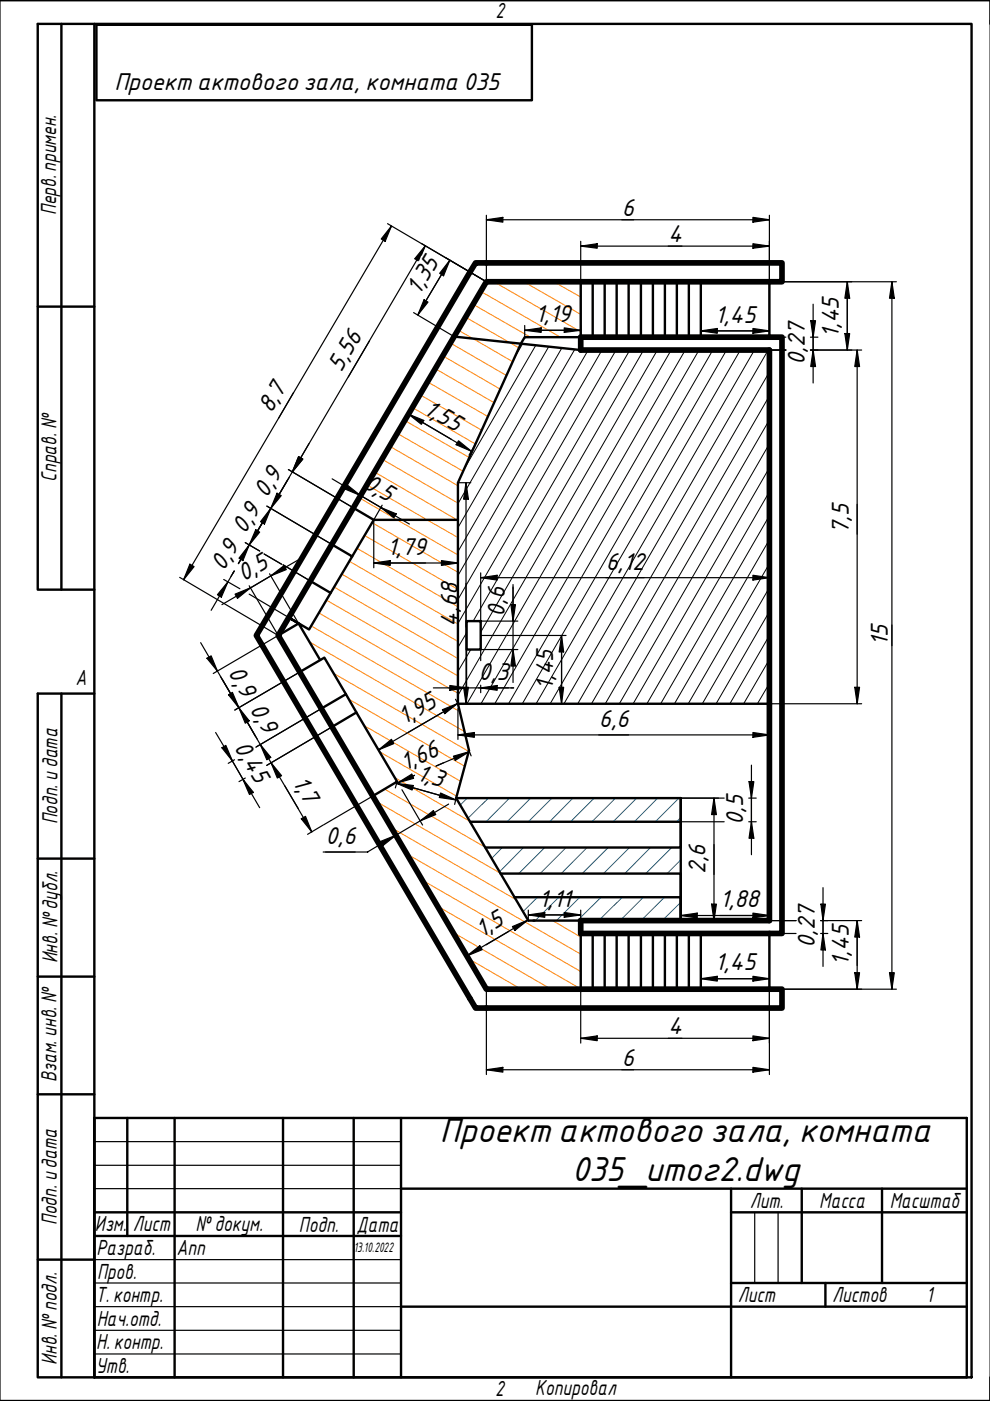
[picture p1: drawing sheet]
<svg xmlns="http://www.w3.org/2000/svg" width="210mm" height="297mm" viewBox="0 0 210 297" stroke-linecap="round" stroke-linejoin="round" font-family="sans-serif">
<g fill="none" stroke="#000" stroke-width=".21">
<path d="M110.8 72.9l-1.8 3M113.6 73.2l-15.2 26.2M116.3 73.5l-19.2 33.3M119.1 73.8l-22 38.1M121.9 74.1l-24.8 42.9M124.7 74.2l-27.6 47.8M127.6 74.2l-30.5 52.9M130.6 74.2l-33.5 58M133.5 74.2l-33.2 57.5M136.5 74.2l-34.6 59.8M139.4 74.2l-42.3 73.2M142.3 74.2l-43.3 75"/>
<path d="M145.3 74.2l-43.3 75M148.2 74.2l-43.3 75M151.1 74.2l-43.3 75M154.1 74.2l-43.4 75M157 74.2l-43.3 75M160 74.2l-43.4 75M162.9 74.2l-43.3 75M163.1 78.9l-40.6 70.3M163.1 83.9l-37.7 65.3M163.1 89l-34.8 60.2M163.1 94.1l-31.8 55.1M163.1 99.2l-28.9 50"/>
<path d="M163.1 104.3l-25.9 44.9M163.1 109.3l-23 39.9M163.1 114.4l-20.1 34.8M163.1 119.5l-17.2 29.7M98.9 134.2l-1.8 3.1M99.8 137.7l-2.7 4.7M163.1 124.6l-14.2 24.6M163.1 129.7l-11.3 19.5M163.1 134.7l-8.4 14.5M163.1 139.8l-5.4 9.4M163.1 144.9l-2.5 4.3"/>
</g>
<g fill="none" stroke="#ff8000" stroke-width=".21">
<path d="M104.7 59.7l18.4 10.6M111.1 59.7l12 7M117.4 59.7l5.7 3.3M92.3 78.2l12.5 7.2M93.9 75.4l12.2 7.1M95.4 72.7l12 6.9M97.1 70l11.6 6.7M98.7 67.2l11.3 6.6M100.3 64.5l12.2 7M101.9 61.8l16.9 9.7M81 97.3l16.1 9.4M82.6 94.6l14.5 8.4"/>
<path d="M84.2 91.9l14 8M85.8 89.1l13.7 7.9M87.4 86.4l13.4 7.8M89 83.7l13.2 7.5M90.6 80.9l12.8 7.4M74 119l23.1 13.3M75.7 116.3l21.4 12.3M76.1 105.5l21 12.2M77.3 113.5l19.8 11.5M77.8 102.8l19.3 11.2M78.9 110.8l18.2 10.5M79.4 100.1l17.7 10.2"/>
<path d="M65.7 136.1l32.8 19M66 132.7l31.5 18.2M67.6 130l29.5 17M69.2 127.2l27.9 16.1M70.8 124.4l26.3 15.2M72.5 121.7l24.6 14.3M70.7 142.7l28.7 16.6M74 148.3l24.6 14.2M77.2 153.8l20.5 11.9M80.5 159.4l16.3 9.4M79.8 169.9l26.3 15.3M81.5 167.3l21.4 12.3"/>
<path d="M83 175.5l26.4 15.2M83.8 164.9l15.8 9.2M86.2 181l36.9 21.3M89.5 186.6l33.6 19.4M92.8 192.1l30.3 17.6M96 197.7l20.8 12M117.2 195.2l5.9 3.5M99.3 203.2l11.2 6.5M102.6 208.8l1.5 .9"/>
</g>
<g fill="none" stroke="#0080c0" stroke-width=".21">
<path d="M99.1 169.2l-1.5 1.5M103.6 169.2l-4.3 4.3M106.5 179.7l-2.2 2.3M108 169.2l-4.9 5M111 179.7l-5.1 5.1M112.5 169.2l-5 5M115.5 179.7l-5.5 5.5M117 169.2l-5 5M120 179.7l-5.5 5.5M121.5 169.2l-5 5M124.5 179.7l-5.5 5.5M126 169.2l-5 5"/>
<path d="M129 179.7l-5.6 5.5M130.5 169.2l-5 5M133.5 179.7l-5.5 5.5M135 169.2l-5 5M137.9 179.7l-5.4 5.5M139.4 169.2l-4.9 5M142.4 179.7l-5.5 5.5M144 169.2l-5.1 5M144.3 173.3l-.9 .9M109.5 190.2l-.3 .3M114 190.2l-3.1 3.1M118.5 190.2l-5 5"/>
<path d="M122.9 190.2l-4.9 5M127.4 190.2l-5 5M132 190.2l-5.1 5M136.4 190.2l-5 5M140.9 190.2l-5 5M144.3 182.3l-2.9 2.9M144.3 191.3l-3.9 3.9"/>
</g>
<path d="M0 0h210M20 5.1h186v286.9h-186zM0 297h210" fill="none" stroke="#000" stroke-width=".51"/>
<path d="M0 0v297M209.9 4.3v292.7" fill="none" stroke="#000" stroke-width=".25"/>
<g fill="none" stroke="#000" stroke-width=".51">
<path d="M20 237h185v55h-185zM27 237v25.1M37 237v55M60 237v55M75 237v55M85 237v55M20 257h65M85 252h120M155 257h50M155 252v40M170 252v20M187 252v20"/>
<path d="M20 262.1h65M85 277h120M155 272h50M175 272v5"/>
</g>
<path d="M20 242h65M20 247.1h65M20 252h65M160 257v15M165 257v15M20 267.1h65M20 272h65M20 277h65M20 282.1h65M20 287.1h65" fill="none" stroke="#000" stroke-width=".25"/>
<g fill="none" stroke="#000" stroke-width=".51">
<path d="M13 5.1v119.9M20 5.1h-12v119.9h12M20.4 5.3h92.4v16h-92.4zM123.1 59.7v14.5l-26.8-2.8 6.8-11.7-39.8 67.7M148.6 59.7h14.5v11.8M8 65h12M123.1 71.5h-11.8l-.9 1.4-13.3 29.4v46.9M125.7 71.5v-11.8h2.5v11.8h2.5v-11.8h2.6v11.8h2.6v-11.8h2.5v11.8h2.6v-11.8h2.5v11.8h2.5v-11.8h2.6v11.8M70.4 115.4l4.3 2.6-4.6 7.7-4.3-2.5zM79.2 110.2l-4.3-2.5-4.5 7.7M97.1 110.2h-17.9l-4.5 7.8M59 134.7l15.5 26.3"/>
<path d="M59 134.7l4.6 7.8M63.3 132.2l-4.3 2.5M70.1 125.7l-4.6 7.8-4.3-2.6 2.1 1.3 4.6 7.7M98.9 131.7h3v6h-3zM13 147.1v144.9M20 147.1h-12v144.9h12M63.6 142.5l15.5 26.3 5.1-3.1-8.6-14.6-5.2 3M63.6 142.5l5.2-3.1 4.5 7.8M68.1 150.2l5.2-3 2.3 3.9M97.1 149.2l2.3 9.9-2.7 10.1 15.3 26h11.1M97.1 149.2h66M96.7 169.2h47.6"/>
<path d="M99.7 174.2h44.6v5.5h-41.4M144.3 169.2v26h18.8M144.3 169.2v5M8 182h12M106.1 185.2h38.2v10v-5h-35.2M123.1 197.9v11.8M148.6 197.9h-2.6v11.8h-2.5v-11.8h-2.5v11.8h-2.6v-11.8h-2.5v11.8h-2.6v-11.8h-2.6v11.8h-2.5v-11.8h-2.5v11.8M8 207.1h12M148.6 209.7v-11.8h14.5v11.8M8 232h12M8 267.1h12"/>
</g>
<path d="M100.8 55.7h65v4h-62.7l-44.1 75 44.1 75h62.7v4h-65l-46.4-79zM123.1 71.5h42.7v126.4h-42.7v-2.7h40v-121h-40z" fill="none" stroke="#000" stroke-width="1.2"/>
<g fill="none" stroke="#000" stroke-width=".25">
<path d="M82.2 47.4l20.9 12.3M83 47.9l-1.3 3.3-.9-.5zM83 47.9l-44.1 75M89.3 51.6l13.8 8.1M90.2 52.1l-26.4 45M90.2 52.1l-2.3 2.7 .7 .5M90.2 52.1l-.9 2M94.6 54.7l8.5 5M94.6 56.6l-4.2 6.9M95.4 55.2l-1.4 3.3-.8-.5zM95.4 55.2l-6.8 11.6M103.1 46.6l3.5-.5v1z"/>
<path d="M103.1 46.6h60M103.1 45.6v14.1M123.1 52.2l3.5-.5v.9zM123.1 52.2h40M123.1 51.2v20.3M159.6 51.7l3.5 .5-3.5 .4zM159.6 46.1l3.5 .5-3.5 .5zM163.1 45.6v25.9h3.5M165.8 59.7h24.3M179.6 59.7l.5 3.5h-1zM179.6 59.7v14.5M189.1 59.7l.5 3.5h-1z"/>
<path d="M189.1 59.7v150M87.7 66.3l8.6 5.1M89.9 63.5l.8 .6-2.1 2.7zM111.3 70l3.4-.5v1zM111.3 70h11.8M111.3 69v2.5M119.6 69.5l3.5 .5-3.5 .5zM148.6 70.2l3.5-.6v1.1zM148.6 70.2h14.5M159.6 69.6l3.5 .6-3.5 .5zM163.1 74.2h3.5M171.8 74.2h10.9"/>
<path d="M171.8 71.5h1.6M171.9 68h1l-.5 3.5zM172.4 74.2l.5 3.5h-1zM172.4 64.5v16.7M179.1 70.7h1l-.5 3.5zM181.7 74.2l.5 3.5h-1zM181.7 74.2v75M61.2 99.6l13.7 8.1M62.2 83.2l-3.1 5.5M63.3 96.8l.9 .5-2.2 2.8zM63.8 97.1l-11 18.5M65.5 94l-1.7 3.1"/>
<path d="M86.6 87.8l3.3 1.3-.6 .9zM86.6 87.8l13.3 7.9M88.7 89l7 4.1M97.2 93.5l2.7 2.2-3.2-1.4zM100.7 94.3l-1.3 2.2M40.3 119.6l.8 .5-2.2 2.8zM52 115l3.1 1.8M52.2 116.7l-1.7 2.8M52.8 115.6l-1.3 3.3-.8-.6zM52.8 115.6l-2.3 3.9M54.2 112.3l.9 .5-2.3 2.8zM56 117.5l3.7 2.1"/>
<path d="M56.4 109.5l-1.8 3.1M56.6 107.3l13.8 8.1M56.8 109l-4 6.6M57.4 107.8l-1.3 3.3-.9-.5zM58.7 104.6l.9 .5-2.2 2.7zM60 119.7l5.8 3.5M61 101.8l-1.8 3M61.3 101.2l-5.7 9.7M63.4 118.6l-16.3 9.6M70.4 101.5l16.4 9.6M73.7 102.9l2.8 2.2-3.3-1.4zM75.9 104.7l5.4 3.2"/>
<path d="M79.2 119.4l3.5-.5v1zM79.2 119.4h17.9M80.8 107.6l3.2 1.4-.5 .8zM81 107.1l-1.8 3.1v10.2M93.6 118.9l3.5 .5-3.5 .5zM97.1 102.3h2.7M97.1 110.2v10.2M98.8 102.3l.5 3.5h-1zM98.8 102.3v46.9M38.1 122.4l20.9 12.3M42.5 136.3l11.7 19.8M43.9 139.6l.9-.5 1.3 3.2z"/>
<path d="M47.4 122.9l3.5 1.9M48.3 123.4l-1.4 3.2-.8-.5zM49.7 121.1l-4.9 8.3M49.7 121.1l-.7 1.1M49.7 121.1l-.4 .5M49.8 126l3.3-1.4-2.7 2.3zM52.8 126l8.4 4.9M52.8 124.2l6.2 10.5M57.1 121.7l6.2 10.5M57.4 122.1l2.8-2.2 .5 .9zM58 121.8l-5.5 3.2M59 134.7l-13.8 8.1"/>
<path d="M98.9 137.7v8.1M101.9 122.5l3.5-.5v1zM101.9 121.5v10.2h7.9M101.9 137.7h7.9M101.9 122.5h61.2M108.3 128.2h1l-.5 3.5zM108.8 123.9v13.8l.5 3.5h-1M119.1 134.7l.4 3.5h-.9zM119.1 134.7v14.5M120 134.7h-18.1v5.4M159.6 122l3.5 .5-3.5 .5zM45.7 155.3l7 11.9"/>
<path d="M46.7 143.4l3.3 5.5M47.1 158.5l.8-.5 1.4 3.3zM47.1 144l11.6 19.9M48.5 147.3l.8-.5 1.4 3.3zM50.7 150.1l2.1 2.7-.8 .5zM51.3 151.2l3.2 5.5M55.2 157.8l2.2 2.8-.8 .5zM63.6 142.5l-13.8 8M68.1 150.2l-13.9 8.2M70.4 154.1l-13.9 8.2M80.3 159l2.7-2.2 .5 .9zM91.9 145.8h17"/>
<path d="M93.7 151.1l-7.1 4.1M93.8 150.5l3.2-1.4-2.7 2.2zM95.4 145.3l3.5 .5-3.5 .6zM96.6 148.3l.5 .9M97 149.1l-16.7 9.9M97.1 155.8l3.5-.5v1zM97.1 149.2h2.7M97.1 149.2v.2M97.1 150.2v6.6M97.1 155.8h66M98.3 145.7h1l-.5 3.5zM99.4 159.1l.5 1.2"/>
<path d="M99.5 159.4l-7 3 1.5-.7M101.9 145.8l3.5-.5v1.1zM101.9 145.3v1.6M108.3 141.1l.5-3.4v7M118.6 145.7h.9l-.4 3.5zM159.6 155.3l3.5 .5-3.5 .5zM181.2 145.7h1l-.5 3.5zM182.7 149.2h-19.6v7.6M49.3 161.3l5.8 9.9M49.7 161.1l-1.3 .7M51.5 165.2l2.2 2.8-.8 .5zM52 165l-1.3 .7"/>
<path d="M57.5 161.7l2.2 2.8-.9 .5zM57.5 161.7l8.6 14.7M60.4 166.6l2.8 4.8M63.9 173.6l.9-.5 1.3 3.3zM68.5 174.9l-3.3 2M68.6 174.9l10.5-6.1 5.4 9.2M80.6 178.4l3.3-1.3-2.7 2.2zM84.1 166.1l3.5 .4-.2 1zM84.1 166.1l12.5 3.5M84.3 165.8l-.1-.1-.4 1.4M84.3 166l3-1.9 .4 .9zM85.2 167.4l4.4 7.5"/>
<path d="M86.6 165l1.3-.6-3.6 1.6M87.7 167.1l5.4 1.5M89.1 174l2.8-2.1 .5 .8zM93.4 168.1l3.2 1.5-3.4-.5zM95.1 170.5l-17.1 10.1h-9.5M96.1 160.3l3.4-.9-3 1.8zM96.7 169.2l-.3 1.3M144.3 169.2h9.2M144.3 174.2h9.2M151.4 169.2l.5 3.5h-1zM151.4 169.2v26M158.7 169.2h1.6"/>
<path d="M158.7 174.2h1.6M158.8 165.7h1l-.5 3.5zM159.3 174.2l.5 3.5h-1zM159.3 162.2v19M69 180.6h6.3M107.9 197.5l-4.8 2.8M108.6 196.5l3.4-1.4-2.8 2.2zM112 195.1l-13 7.6-.5-.8M112 194l3.5-.5v1zM112 194h11.1M112 193v2.2M119.6 193.5l3.5 .5-3.5 .5z"/>
<path d="M123.1 193v2.2M123.1 197.9v23.3M144.3 194.1l3.5-.5v1zM144.3 195.2h8M144.3 194.1h18.8M150.9 191.7h1l-.5 3.5zM159.6 193.6l3.5 .5-3.5 .5zM163.1 195.2h5.7M168.8 197.9h-5.7v29.9M174 195.2h8.7M174 197.9h1.5M174.1 191.7h.9l-.5 3.5z"/>
<path d="M174.5 197.9l.5 3.5h-.9zM174.5 188.2v16.7M181.7 195.2l.5 3.5h-1zM181.7 195.2v14.5M99 202.7l2.7-2.2 .5 .8zM103.1 209.7v18.1M148.6 207.5l3.5-.5v1zM148.6 207.5h14.5M159.6 219.6l3.5 .5-3.5 .5zM159.6 207l3.5 .5-3.5 .5zM163.1 209.7h27M181.2 206.2h1l-.5 3.5z"/>
<path d="M188.6 206.2h1l-.5 3.5zM103.1 226.8l3.5-.5v1zM103.1 226.8h60M123.1 220.1l3.5-.5v1zM123.1 220.1h40M159.6 226.3l3.5 .5-3.5 .5z"/>
</g>
<g fill="#000">
<path d="M83 47.9l-1.3 3.3-.9-.5z" fill-rule="evenodd"/>
<path d="M90.2 52.1l-1.4 3.3-.9-.6z" fill-rule="evenodd"/>
<path d="M95.4 55.2l-1.4 3.3-.8-.5z" fill-rule="evenodd"/>
<path d="M103.1 46.6l3.5-.5v1z" fill-rule="evenodd"/>
<path d="M123.1 52.2l3.5-.5v.9z" fill-rule="evenodd"/>
<path d="M159.6 51.7l3.5 .5-3.5 .4z" fill-rule="evenodd"/>
<path d="M159.6 46.1l3.5 .5-3.5 .5z" fill-rule="evenodd"/>
<path d="M89.9 63.5l.8 .6-2.1 2.7z" fill-rule="evenodd"/>
<path d="M111.3 70l3.4-.5v1z" fill-rule="evenodd"/>
<path d="M119.6 69.5l3.5 .5-3.5 .5z" fill-rule="evenodd"/>
<path d="M148.6 70.2l3.5-.6v1.1z" fill-rule="evenodd"/>
<path d="M159.6 69.6l3.5 .6-3.5 .5z" fill-rule="evenodd"/>
<path d="M171.9 68h1l-.5 3.5z" fill-rule="evenodd"/>
<path d="M172.4 74.2l.5 3.5h-1z" fill-rule="evenodd"/>
<path d="M179.1 70.7h1l-.5 3.5z" fill-rule="evenodd"/>
<path d="M179.6 59.7l.5 3.5h-1z" fill-rule="evenodd"/>
<path d="M181.7 74.2l.5 3.5h-1z" fill-rule="evenodd"/>
<path d="M189.1 59.7l.5 3.5h-1z" fill-rule="evenodd"/>
<path d="M63.3 96.8l.9 .5-2.2 2.8z" fill-rule="evenodd"/>
<path d="M63.3 96.8l.9 .5-2.2 2.8z" fill-rule="evenodd"/>
<path d="M86.6 87.8l3.3 1.3-.6 .9z" fill-rule="evenodd"/>
<path d="M97.2 93.5l2.7 2.2-3.2-1.4z" fill-rule="evenodd"/>
<path d="M40.3 119.6l.8 .5-2.2 2.8z" fill-rule="evenodd"/>
<path d="M52.8 115.6l-1.3 3.3-.8-.6z" fill-rule="evenodd"/>
<path d="M54.2 112.3l.9 .5-2.3 2.8z" fill-rule="evenodd"/>
<path d="M57.4 107.8l-1.3 3.3-.9-.5z" fill-rule="evenodd"/>
<path d="M58.7 104.6l.9 .5-2.2 2.7z" fill-rule="evenodd"/>
<path d="M57.4 122.1l2.8-2.2 .5 .9z" fill-rule="evenodd"/>
<path d="M73.7 102.9l2.8 2.2-3.3-1.4z" fill-rule="evenodd"/>
<path d="M79.2 119.4l3.5-.5v1z" fill-rule="evenodd"/>
<path d="M80.8 107.6l3.2 1.4-.5 .8z" fill-rule="evenodd"/>
<path d="M93.6 118.9l3.5 .5-3.5 .5z" fill-rule="evenodd"/>
<path d="M98.8 102.3l.5 3.5h-1z" fill-rule="evenodd"/>
<path d="M43.9 139.6l.9-.5 1.3 3.2z" fill-rule="evenodd"/>
<path d="M48.3 123.4l-1.4 3.2-.8-.5z" fill-rule="evenodd"/>
<path d="M49.8 126l3.3-1.4-2.7 2.3z" fill-rule="evenodd"/>
<path d="M101.9 122.5l3.5-.5v1z" fill-rule="evenodd"/>
<path d="M108.3 128.2h1l-.5 3.5z" fill-rule="evenodd"/>
<path d="M119.1 134.7l.4 3.5h-.9z" fill-rule="evenodd"/>
<path d="M159.6 122l3.5 .5-3.5 .5z" fill-rule="evenodd"/>
<path d="M47.1 158.5l.8-.5 1.4 3.3z" fill-rule="evenodd"/>
<path d="M48.5 147.3l.8-.5 1.4 3.3z" fill-rule="evenodd"/>
<path d="M50.7 150.1l2.1 2.7-.8 .5z" fill-rule="evenodd"/>
<path d="M80.3 159l2.7-2.2 .5 .9z" fill-rule="evenodd"/>
<path d="M93.8 150.5l3.2-1.4-2.7 2.2z" fill-rule="evenodd"/>
<path d="M95.4 145.3l3.5 .5-3.5 .6z" fill-rule="evenodd"/>
<path d="M98.3 145.7h1l-.5 3.5z" fill-rule="evenodd"/>
<path d="M97.1 155.8l3.5-.5v1z" fill-rule="evenodd"/>
<path d="M101.9 145.8l3.5-.5v1.1z" fill-rule="evenodd"/>
<path d="M108.8 137.7l.5 3.5h-1z" fill-rule="evenodd"/>
<path d="M118.6 145.7h.9l-.4 3.5z" fill-rule="evenodd"/>
<path d="M159.6 155.3l3.5 .5-3.5 .5z" fill-rule="evenodd"/>
<path d="M181.2 145.7h1l-.5 3.5z" fill-rule="evenodd"/>
<path d="M51.5 165.2l2.2 2.8-.8 .5z" fill-rule="evenodd"/>
<path d="M55.2 157.8l2.2 2.8-.8 .5z" fill-rule="evenodd"/>
<path d="M57.5 161.7l2.2 2.8-.9 .5z" fill-rule="evenodd"/>
<path d="M63.9 173.6l.9-.5 1.3 3.3z" fill-rule="evenodd"/>
<path d="M80.6 178.4l3.3-1.3-2.7 2.2z" fill-rule="evenodd"/>
<path d="M84.3 166l3-1.9 .4 .9z" fill-rule="evenodd"/>
<path d="M84.1 166.1l3.5 .4-.2 1z" fill-rule="evenodd"/>
<path d="M89.1 174l2.8-2.1 .5 .8z" fill-rule="evenodd"/>
<path d="M93.4 168.1l3.2 1.5-3.4-.5z" fill-rule="evenodd"/>
<path d="M96.1 160.3l3.4-.9-3 1.8z" fill-rule="evenodd"/>
<path d="M151.4 169.2l.5 3.5h-1z" fill-rule="evenodd"/>
<path d="M158.8 165.7h1l-.5 3.5z" fill-rule="evenodd"/>
<path d="M159.3 174.2l.5 3.5h-1z" fill-rule="evenodd"/>
<path d="M108.6 196.5l3.4-1.4-2.8 2.2z" fill-rule="evenodd"/>
<path d="M112 194l3.5-.5v1z" fill-rule="evenodd"/>
<path d="M119.6 193.5l3.5 .5-3.5 .5z" fill-rule="evenodd"/>
<path d="M144.3 194.1l3.5-.5v1z" fill-rule="evenodd"/>
<path d="M150.9 191.7h1l-.5 3.5z" fill-rule="evenodd"/>
<path d="M159.6 193.6l3.5 .5-3.5 .5z" fill-rule="evenodd"/>
<path d="M174.1 191.7h.9l-.5 3.5z" fill-rule="evenodd"/>
<path d="M181.7 195.2l.5 3.5h-1z" fill-rule="evenodd"/>
<path d="M99 202.7l2.7-2.2 .5 .8z" fill-rule="evenodd"/>
<path d="M123.1 220.1l3.5-.5v1z" fill-rule="evenodd"/>
<path d="M148.6 207.5l3.5-.5v1z" fill-rule="evenodd"/>
<path d="M159.6 207l3.5 .5-3.5 .5z" fill-rule="evenodd"/>
<path d="M174.5 197.9l.5 3.5h-.9z" fill-rule="evenodd"/>
<path d="M181.2 206.2h1l-.5 3.5z" fill-rule="evenodd"/>
<path d="M188.6 206.2h1l-.5 3.5z" fill-rule="evenodd"/>
<path d="M103.1 226.8l3.5-.5v1z" fill-rule="evenodd"/>
<path d="M159.6 219.6l3.5 .5-3.5 .5z" fill-rule="evenodd"/>
<path d="M159.6 226.3l3.5 .5-3.5 .5z" fill-rule="evenodd"/>
</g>
<g font-size="7">
<text x="93.3" y="242">Проект актового зала, комната</text>
<text x="121.2" y="250.4">035_итог2.dwg</text>
</g>
<g font-size="5">
<text x="24.3" y="19">Проект актового зала, комната 035</text>
<text x="131.8" y="45.7">6</text>
<text x="141.7" y="51.3">4</text>
<text x="89" y="62.7" transform="rotate(-60 89 62.7)">1,35</text>
<text x="113.5" y="68.2">1,19</text>
<text x="151.6" y="68.4">1,45</text>
<text x="177.9" y="71.6" transform="rotate(-90 177.9 71.6)">1,45</text>
<text x="170.6" y="77.3" transform="rotate(-90 170.6 77.3)">0,27</text>
<text x="72.3" y="79" transform="rotate(-60 72.3 79)">5,56</text>
<text x="57.5" y="87.8" transform="rotate(-60 57.5 87.8)">8,7</text>
<text x="89.6" y="87.5" transform="rotate(30 89.6 87.5)">1,55</text>
<text x="56.6" y="105.8" transform="rotate(-60 56.6 105.8)">0,9</text>
<text x="76.8" y="103.2" transform="rotate(30 76.8 103.2)">0,5</text>
<text x="52" y="113.5" transform="rotate(-60 52 113.5)">0,9</text>
<text x="180" y="113.3" transform="rotate(-90 180 113.3)">7,5</text>
<text x="82.1" y="117.6">1,79</text>
<text x="47.4" y="121.3" transform="rotate(-60 47.4 121.3)">0,9</text>
<text x="51.6" y="123.5" transform="rotate(-30 51.6 123.5)">0,5</text>
<text x="128.5" y="120.8">6,12</text>
<text x="107.1" y="130.8" transform="rotate(-90 107.1 130.8)">0,6</text>
<text x="97.1" y="133" transform="rotate(-90 97.1 133)">4,68</text>
<text x="188.2" y="136.9" transform="rotate(-90 188.2 136.9)">15</text>
<text x="48.3" y="142.5" transform="rotate(60 48.3 142.5)">0,9</text>
<text x="101.5" y="144.1">0,3</text>
<text x="117.3" y="146.2" transform="rotate(-90 117.3 146.2)">1,45</text>
<text x="52.8" y="150.4" transform="rotate(60 52.8 150.4)">0,9</text>
<text x="85.7" y="153.7" transform="rotate(-30 85.7 153.7)">1,95</text>
<text x="126.9" y="154">6,6</text>
<text x="49.5" y="158.4" transform="rotate(60 49.5 158.4)">0,45</text>
<text x="61.9" y="165.7" transform="rotate(60 61.9 165.7)">1,7</text>
<text x="85.9" y="163.4" transform="rotate(-23 85.9 163.4)">1,66</text>
<text x="88.1" y="165.4" transform="rotate(16 88.1 165.4)">1,3</text>
<text x="69" y="178.9">0,6</text>
<text x="157.5" y="174.9" transform="rotate(-90 157.5 174.9)">0,5</text>
<text x="149.6" y="185.4" transform="rotate(-90 149.6 185.4)">2,6</text>
<text x="114.2" y="192.2">1,11</text>
<text x="152.6" y="192.3">1,88</text>
<text x="102.2" y="198.8" transform="rotate(-30 102.2 198.8)">1,5</text>
<text x="172.8" y="201" transform="rotate(-90 172.8 201)">0,27</text>
<text x="151.6" y="205.7">1,45</text>
<text x="180" y="204.7" transform="rotate(-90 180 204.7)">1,45</text>
<text x="141.7" y="219.3">4</text>
<text x="131.8" y="225.9">6</text>
</g>
<g font-size="4.4">
<text x="105" y="3.7">2</text>
<text x="11.9" y="45.6" transform="rotate(-90 11.9 45.6)">Перв. примен.</text>
<text x="12" y="102.2" transform="rotate(-90 12 102.2)">Справ. №</text>
<text x="16" y="145.2">A</text>
<text x="12.2" y="174.8" transform="rotate(-90 12.2 174.8)">Подп. идата</text>
<text x="12.2" y="204.3" transform="rotate(-90 12.2 204.3)">Инв. №дубл.</text>
<text x="12" y="229.5" transform="rotate(-90 12 229.5)">Взам. инв. №</text>
<text x="159" y="256.1">Лит.</text>
<text x="173.7" y="256.1">Масса</text>
<text x="188.7" y="256.1">Масштаб</text>
<text x="12.1" y="259.8" transform="rotate(-90 12.1 259.8)">Подп. идата</text>
<text x="20.1" y="261.1">Изм.</text>
<text x="28.2" y="261.1">Лист</text>
<text x="41.5" y="261">№докум.</text>
<text x="63.4" y="261.2">Подп.</text>
<text x="75.6" y="261.2">Дата</text>
<text x="20.4" y="266.1">Разраб.</text>
<text x="37.4" y="266.1">Ann</text>
<text x="20.6" y="271.1">Пров.</text>
<text x="20.3" y="276.1">Т. контр.</text>
<text x="20.5" y="281.1">Нач.отд.</text>
<text x="156.5" y="276.1">Лист</text>
<text x="176.5" y="276.1">Листов</text>
<text x="196.3" y="276">1</text>
<text x="20.4" y="286.1">Н. контр.</text>
<text x="12.1" y="289.4" transform="rotate(-90 12.1 289.4)">Инв. №подл.</text>
<text x="20.3" y="291.1">Утв.</text>
<text x="105" y="295.9">2</text>
<text x="113.5" y="295.8">Копировал</text>
</g>
<text font-size="2.8" x="75" y="265.5">13.10.2022</text>
</svg>
